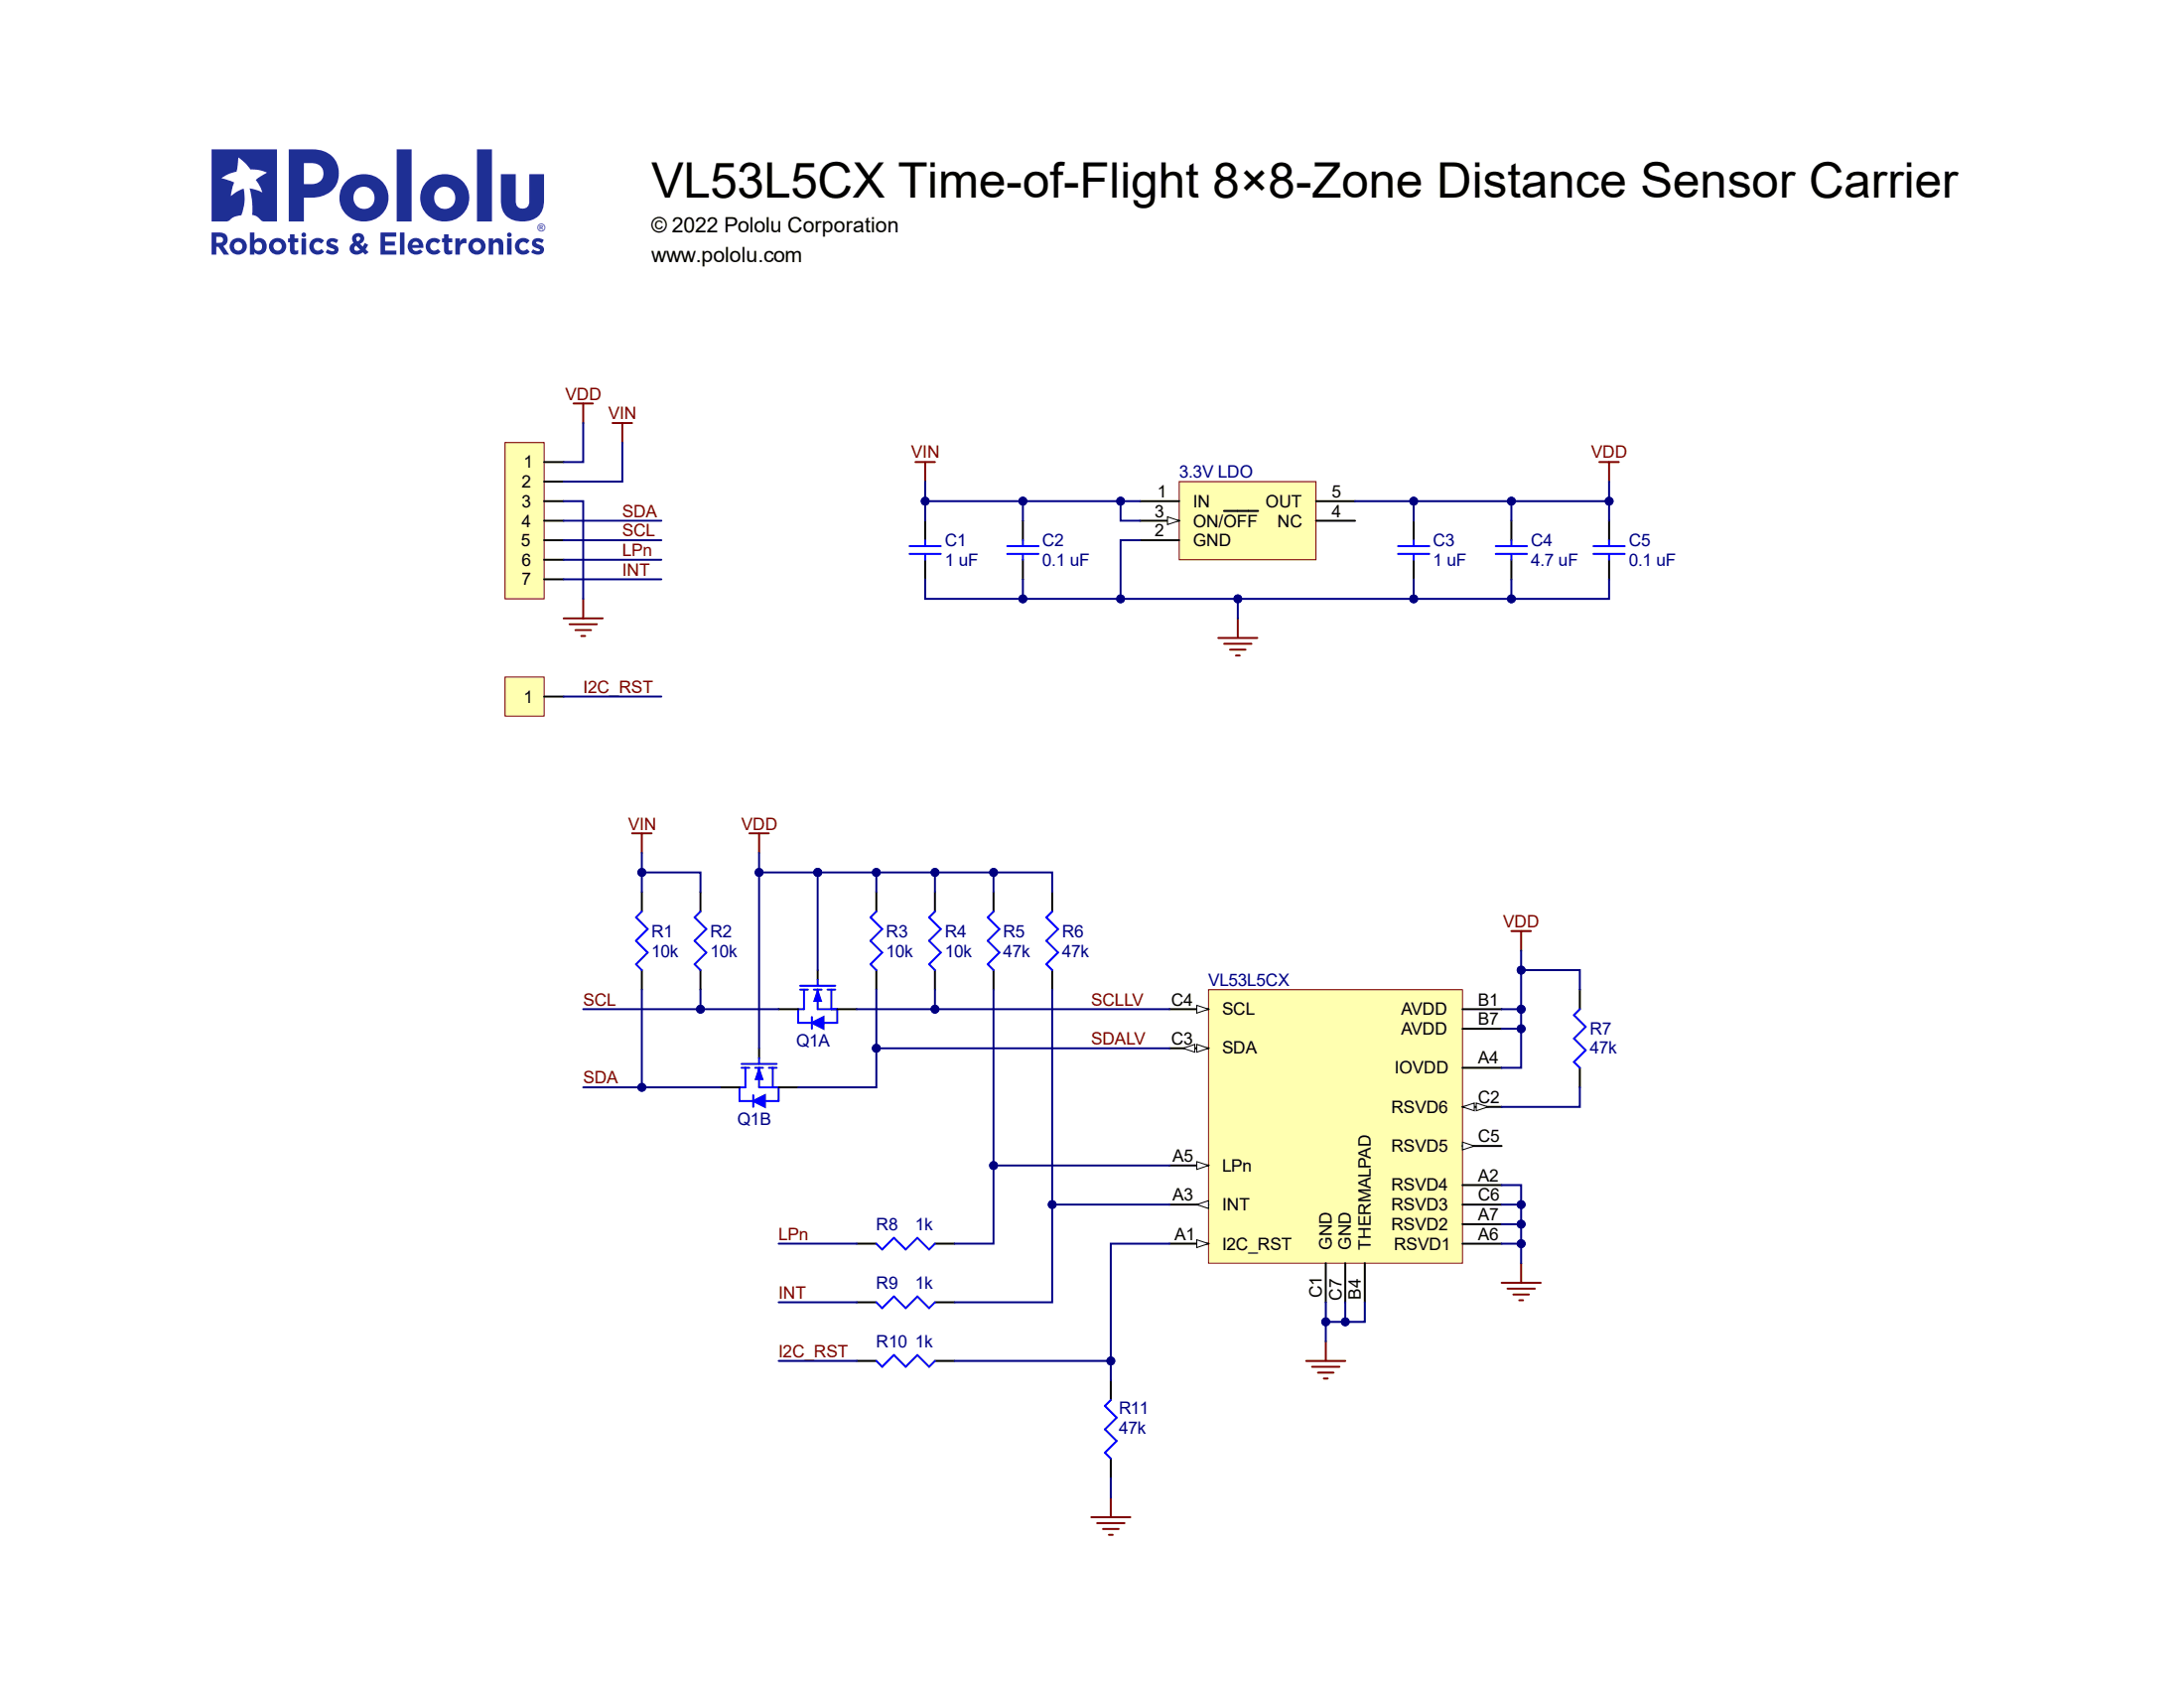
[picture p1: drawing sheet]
<svg xmlns="http://www.w3.org/2000/svg" width="279mm" height="216mm" viewBox="0 0 279 216" stroke-linecap="round" stroke-linejoin="round" font-family="sans-serif">
<path d="M154.6 126.6h32.5v35h-32.5z" fill-rule="evenodd" fill="#ffffb0"/>
<path d="M154.6 126.6h32.5v35h-32.5z" fill="none" stroke="#800000" stroke-width=".13"/>
<path d="M149.6 154.1h5" fill="none" stroke="#000" stroke-width=".25"/>
<path d="M153.1 154.1l1.5-.5v1z" fill="#f8fcff"/>
<path d="M153.1 154.1l1.5-.5v1z" fill="none" stroke="#000" stroke-width=".13"/>
<path d="M187.1 136.6h5M149.6 159.1h5M187.1 154.1h5" fill="none" stroke="#000" stroke-width=".25"/>
<path d="M153.1 158.6l1.5 .5-1.5 .5z" fill="#f8fcff"/>
<path d="M153.1 158.6l1.5 .5-1.5 .5z" fill="none" stroke="#000" stroke-width=".13"/>
<path d="M149.6 129.1h5" fill="none" stroke="#000" stroke-width=".25"/>
<path d="M153.1 128.6l1.5 .5-1.5 .5z" fill="#f8fcff"/>
<path d="M153.1 128.6l1.5 .5-1.5 .5z" fill="none" stroke="#000" stroke-width=".13"/>
<path d="M149.6 134.1h5" fill="none" stroke="#000" stroke-width=".25"/>
<path d="M153.1 133.6l1.5 .5-1.5 .5z" fill="#f8fcff"/>
<path d="M153.1 133.6l1.5 .5-1.5 .5z" fill="none" stroke="#000" stroke-width=".13"/>
<path d="M151.4 134.1l1.5-.5v1z" fill="#f8fcff"/>
<path d="M151.4 134.1l1.5-.5v1z" fill="none" stroke="#000" stroke-width=".13"/>
<path d="M187.1 131.6h5M187.1 129.1h5M187.1 151.6h5M187.1 156.6h5M187.1 146.6h5" fill="none" stroke="#000" stroke-width=".25"/>
<path d="M187.1 146.1l1.5 .5-1.5 .5z" fill="#f8fcff"/>
<path d="M187.1 146.1l1.5 .5-1.5 .5z" fill="none" stroke="#000" stroke-width=".13"/>
<path d="M187.1 141.6h5" fill="none" stroke="#000" stroke-width=".25"/>
<path d="M187.1 141.6l1.5-.5v1z" fill="#f8fcff"/>
<path d="M187.1 141.6l1.5-.5v1z" fill="none" stroke="#000" stroke-width=".13"/>
<path d="M188.9 141.1l1.5 .5-1.5 .5z" fill="#f8fcff"/>
<path d="M188.9 141.1l1.5 .5-1.5 .5z" fill="none" stroke="#000" stroke-width=".13"/>
<path d="M149.6 149.1h5" fill="none" stroke="#000" stroke-width=".25"/>
<path d="M153.1 148.6l1.5 .5-1.5 .5z" fill="#f8fcff"/>
<path d="M153.1 148.6l1.5 .5-1.5 .5z" fill="none" stroke="#000" stroke-width=".13"/>
<path d="M202.1 126.6v2.5M202.1 136.6v2.5M187.1 159.1h5M169.6 161.6v5M172.1 161.6v5M174.6 161.6v5" fill="none" stroke="#000" stroke-width=".25"/>
<path d="M193.4 119.1h2.5M194.6 119.1v2.5M167.1 174.1h5M167.9 174.8h3.5M168.6 175.6h2M169.4 176.3h.5M169.6 171.6v2.5M192.1 164.1h5M192.9 164.8h3.5M193.6 165.6h2M194.4 166.3h.5M194.6 161.6v2.5" fill="none" stroke="#800000" stroke-width=".25"/>
<path d="M202.1 129.1l-.7 .7 1.5 1.5-1.5 1.5 1.5 1.5-1.5 1.5 .7 .8" fill="none" stroke="#00f" stroke-width=".25"/>
<path d="M150.9 61.6h17.5v10h-17.5z" fill-rule="evenodd" fill="#ffffb0"/>
<path d="M150.9 61.6h17.5v10h-17.5z" fill="none" stroke="#800000" stroke-width=".13"/>
<path d="M145.9 64.1h5M145.9 66.6h5" fill="none" stroke="#000" stroke-width=".25"/>
<path d="M149.4 66.1l1.5 .5-1.5 .5z" fill="#f8fcff"/>
<path d="M149.4 66.1l1.5 .5-1.5 .5z" fill="none" stroke="#000" stroke-width=".13"/>
<g fill="none" stroke="#000" stroke-width=".25">
<path d="M118.4 66.6v2.5M118.4 71.6v2.5M130.9 66.6v2.5M130.9 71.6v2.5M145.9 69.1h5M156.6 65.3h4.4M168.4 64.1h5M168.4 66.6h5M180.9 66.6v2.5M180.9 71.6v2.5M193.4 66.6v2.5M193.4 71.6v2.5"/>
<path d="M205.9 66.6v2.5M205.9 71.6v2.5M104.6 124.1v1.2"/>
</g>
<path d="M117.1 59.1h2.5M118.4 59.1v2.5M204.6 59.1h2.5M205.9 59.1v2.5M158.4 79.1v2.5M155.9 81.6h5M156.6 82.3h3.5M157.4 83.1h2M158.1 83.8h.5" fill="none" stroke="#800000" stroke-width=".25"/>
<g fill="none" stroke="#00f" stroke-width=".25">
<path d="M116.4 69.8h4M116.4 70.8h4M118.4 69.1v.7M118.4 70.8v.8M128.9 69.8h4M128.9 70.8h4M130.9 69.1v.7M130.9 70.8v.8M178.9 69.9h4M178.9 70.8h4M180.9 69.1v.8M180.9 70.8v.8"/>
<path d="M191.4 69.9h3.9M191.4 70.8h3.9M193.4 69.1v.8M193.4 70.8v.8M203.9 69.9h3.9M203.9 70.8h3.9M205.9 69.1v.8M205.9 70.8v.8M102.4 126.1h4.5M102.4 126.6h1M102.9 126.6v2.5h-.8M104.1 126.6h1"/>
<path d="M104.6 125.3v.8M104.6 126.6v2.5M105.9 126.6h1M106.4 126.6v2.5"/>
</g>
<path d="M104.6 126.6l.5 1.5h-1z" fill="#00f"/>
<path d="M104.6 126.6l.5 1.5h-1z" fill="none" stroke="#00f" stroke-width=".13"/>
<path d="M104.6 129.1h2.5" fill="none" stroke="#00f" stroke-width=".25"/>
<path d="M103.9 130.8l1.5-.7v1.5z" fill="#00f"/>
<path d="M94.9 136.1h4.5M94.9 136.6h1M95.4 136.6v2.5h-.8M96.6 136.6h1M97.1 135.3v.8M97.1 136.6v2.5M98.4 136.6h1M98.9 136.6v2.5M102.1 129.1v1.7h1.8M103.9 130.8l1.5-.7v1.5zM103.9 130.1v1.5M107.1 129.1v1.7h-1.7" fill="none" stroke="#00f" stroke-width=".25"/>
<path d="M97.1 134.1v1.2M99.6 129.1h2.5M107.1 129.1h2.5" fill="none" stroke="#000" stroke-width=".25"/>
<path d="M97.1 136.6l.5 1.5h-1z" fill="#00f"/>
<path d="M97.1 136.6l.5 1.5h-1z" fill="none" stroke="#00f" stroke-width=".13"/>
<path d="M97.1 139.1h2.5" fill="none" stroke="#00f" stroke-width=".25"/>
<path d="M96.4 140.8l1.5-.7v1.5z" fill="#00f"/>
<g fill="none" stroke="#00f" stroke-width=".25">
<path d="M82.1 116.6l-.7 .7 1.5 1.5-1.5 1.5 1.5 1.5-1.5 1.5 .7 .8M89.6 116.6l-.7 .7 1.5 1.5-1.5 1.5 1.5 1.5-1.5 1.5 .7 .8M112.1 116.6l-.7 .7 1.5 1.5-1.5 1.5 1.5 1.5-1.5 1.5 .7 .8M119.6 116.6l-.7 .7 1.5 1.5-1.5 1.5 1.5 1.5-1.5 1.5 .7 .8M127.1 116.6l-.7 .7 1.5 1.5-1.5 1.5 1.5 1.5-1.5 1.5 .7 .8M134.6 116.6l-.7 .7 1.5 1.5-1.5 1.5 1.5 1.5-1.5 1.5 .7 .8M94.6 139.1v1.7h1.8M99.6 139.1v1.7h-1.7M96.4 140.8l1.5-.7v1.5zM96.4 140.1v1.5M112.1 159.1l.8 .7 1.5-1.5 1.5 1.5 1.5-1.5 1.5 1.5 .7-.7M112.1 166.6l.8 .7 1.5-1.5 1.5 1.5 1.5-1.5 1.5 1.5 .7-.7"/>
<path d="M112.1 174.1l.8 .7 1.5-1.5 1.5 1.5 1.5-1.5 1.5 1.5 .7-.7M142.1 179.1l-.7 .7 1.5 1.5-1.5 1.5 1.5 1.5-1.5 1.5 .7 .8"/>
</g>
<g fill="none" stroke="#000" stroke-width=".25">
<path d="M82.1 114.1v2.5M89.6 114.1v2.5M112.1 114.1v2.5M119.6 114.1v2.5M127.1 114.1v2.5M134.6 114.1v2.5M82.1 124.1v2.5M89.6 124.1v2.5M92.1 139.1h2.5M99.6 139.1h2.5M112.1 124.1v2.5M119.6 124.1v2.5"/>
<path d="M127.1 124.1v2.5M134.6 124.1v2.5M109.6 159.1h2.5M119.6 159.1h2.5M109.6 166.6h2.5M109.6 174.1h2.5M119.6 166.6h2.5M119.6 174.1h2.5M142.1 176.6v2.5M142.1 186.6v2.5"/>
</g>
<path d="M80.9 106.6h2.5M82.1 106.6v2.5M95.9 106.6h2.5M97.1 106.6v2.5M139.6 194.1h5M140.4 194.8h3.5M141.1 195.6h2M141.9 196.3h.5M142.1 191.6v2.5" fill="none" stroke="#800000" stroke-width=".25"/>
<path d="M64.6 56.6h5v20h-5z" fill-rule="evenodd" fill="#ffffb0"/>
<path d="M64.6 56.6h5v20h-5z" fill="none" stroke="#800000" stroke-width=".13"/>
<path d="M69.6 59.1h2.5M69.6 61.6h2.5M69.6 66.6h2.5M69.6 64.1h2.5M69.6 69.1h2.5M69.6 71.6h2.5M69.6 74.1h2.5" fill="none" stroke="#000" stroke-width=".25"/>
<path d="M73.4 51.6h2.5M74.6 51.6v2.5M78.4 54.1h2.5M79.6 54.1v2.5M72.1 79.1h5M72.9 79.8h3.5M74.6 76.6v2.5M73.6 80.6h2M74.4 81.3h.5" fill="none" stroke="#800000" stroke-width=".25"/>
<path d="M64.6 86.6h5v5h-5z" fill-rule="evenodd" fill="#ffffb0"/>
<path d="M64.6 86.6h5v5h-5z" fill="none" stroke="#800000" stroke-width=".13"/>
<path d="M69.6 89.1h2.5" fill="none" stroke="#000" stroke-width=".25"/>
<path d="M172.1 166.6v2.5" fill="none" stroke="#000080" stroke-width=".25"/>
<circle cx="172.1" cy="169.1" r=".5" fill="#000080"/>
<circle cx="172.1" cy="169.1" r=".5" fill="none" stroke="#000080" stroke-width=".13"/>
<path d="M169.6 169.1v2.5" fill="none" stroke="#000080" stroke-width=".25"/>
<circle cx="169.6" cy="169.1" r=".5" fill="#000080"/>
<circle cx="169.6" cy="169.1" r=".5" fill="none" stroke="#000080" stroke-width=".13"/>
<path d="M192.1 156.6h2.5" fill="none" stroke="#000080" stroke-width=".25"/>
<circle cx="194.6" cy="156.6" r=".5" fill="#000080"/>
<circle cx="194.6" cy="156.6" r=".5" fill="none" stroke="#000080" stroke-width=".13"/>
<path d="M192.1 154.1h2.5" fill="none" stroke="#000080" stroke-width=".25"/>
<circle cx="194.6" cy="154.1" r=".5" fill="#000080"/>
<circle cx="194.6" cy="154.1" r=".5" fill="none" stroke="#000080" stroke-width=".13"/>
<path d="M192.1 159.1h2.5v2.5" fill="none" stroke="#000080" stroke-width=".25"/>
<circle cx="194.6" cy="159.1" r=".5" fill="#000080"/>
<circle cx="194.6" cy="159.1" r=".5" fill="none" stroke="#000080" stroke-width=".13"/>
<path d="M194.6 121.6v7.5h-2.5M202.1 139.1v2.5h-10" fill="none" stroke="#000080" stroke-width=".25"/>
<circle cx="194.6" cy="129.1" r=".5" fill="#000080"/>
<circle cx="194.6" cy="129.1" r=".5" fill="none" stroke="#000080" stroke-width=".13"/>
<circle cx="194.6" cy="124.1" r=".5" fill="#000080"/>
<circle cx="194.6" cy="124.1" r=".5" fill="none" stroke="#000080" stroke-width=".13"/>
<path d="M194.6 129.1v2.5h-2.5" fill="none" stroke="#000080" stroke-width=".25"/>
<circle cx="194.6" cy="131.6" r=".5" fill="#000080"/>
<circle cx="194.6" cy="131.6" r=".5" fill="none" stroke="#000080" stroke-width=".13"/>
<circle cx="194.6" cy="129.1" r=".5" fill="#000080"/>
<circle cx="194.6" cy="129.1" r=".5" fill="none" stroke="#000080" stroke-width=".13"/>
<path d="M194.6 131.6v5h-2.5" fill="none" stroke="#000080" stroke-width=".25"/>
<circle cx="194.6" cy="131.6" r=".5" fill="#000080"/>
<circle cx="194.6" cy="131.6" r=".5" fill="none" stroke="#000080" stroke-width=".13"/>
<path d="M145.9 64.1h-2.5v2.5h2.5" fill="none" stroke="#000080" stroke-width=".25"/>
<circle cx="143.4" cy="64.1" r=".5" fill="#000080"/>
<circle cx="143.4" cy="64.1" r=".5" fill="none" stroke="#000080" stroke-width=".13"/>
<path d="M143.4 64.1h-12.5v2.5" fill="none" stroke="#000080" stroke-width=".25"/>
<circle cx="143.4" cy="64.1" r=".5" fill="#000080"/>
<circle cx="143.4" cy="64.1" r=".5" fill="none" stroke="#000080" stroke-width=".13"/>
<circle cx="130.9" cy="64.1" r=".5" fill="#000080"/>
<circle cx="130.9" cy="64.1" r=".5" fill="none" stroke="#000080" stroke-width=".13"/>
<path d="M130.9 64.1h-12.5v2.5" fill="none" stroke="#000080" stroke-width=".25"/>
<circle cx="130.9" cy="64.1" r=".5" fill="#000080"/>
<circle cx="130.9" cy="64.1" r=".5" fill="none" stroke="#000080" stroke-width=".13"/>
<circle cx="118.4" cy="64.1" r=".5" fill="#000080"/>
<circle cx="118.4" cy="64.1" r=".5" fill="none" stroke="#000080" stroke-width=".13"/>
<path d="M118.4 61.6v2.5" fill="none" stroke="#000080" stroke-width=".25"/>
<circle cx="118.4" cy="64.1" r=".5" fill="#000080"/>
<circle cx="118.4" cy="64.1" r=".5" fill="none" stroke="#000080" stroke-width=".13"/>
<path d="M118.4 74.1v2.5h12.5v-2.5" fill="none" stroke="#000080" stroke-width=".25"/>
<circle cx="130.9" cy="76.6" r=".5" fill="#000080"/>
<circle cx="130.9" cy="76.6" r=".5" fill="none" stroke="#000080" stroke-width=".13"/>
<path d="M145.9 69.1h-2.5v7.5h-12.5" fill="none" stroke="#000080" stroke-width=".25"/>
<circle cx="130.9" cy="76.6" r=".5" fill="#000080"/>
<circle cx="130.9" cy="76.6" r=".5" fill="none" stroke="#000080" stroke-width=".13"/>
<circle cx="143.4" cy="76.6" r=".5" fill="#000080"/>
<circle cx="143.4" cy="76.6" r=".5" fill="none" stroke="#000080" stroke-width=".13"/>
<path d="M158.4 76.6v2.5" fill="none" stroke="#000080" stroke-width=".25"/>
<circle cx="158.4" cy="76.6" r=".5" fill="#000080"/>
<circle cx="158.4" cy="76.6" r=".5" fill="none" stroke="#000080" stroke-width=".13"/>
<path d="M180.9 64.1v2.5" fill="none" stroke="#000080" stroke-width=".25"/>
<circle cx="180.9" cy="64.1" r=".5" fill="#000080"/>
<circle cx="180.9" cy="64.1" r=".5" fill="none" stroke="#000080" stroke-width=".13"/>
<path d="M193.4 64.1v2.5" fill="none" stroke="#000080" stroke-width=".25"/>
<circle cx="193.4" cy="64.1" r=".5" fill="#000080"/>
<circle cx="193.4" cy="64.1" r=".5" fill="none" stroke="#000080" stroke-width=".13"/>
<path d="M205.9 61.6v5" fill="none" stroke="#000080" stroke-width=".25"/>
<circle cx="205.9" cy="64.1" r=".5" fill="#000080"/>
<circle cx="205.9" cy="64.1" r=".5" fill="none" stroke="#000080" stroke-width=".13"/>
<path d="M180.9 74.1v2.5h-37.5" fill="none" stroke="#000080" stroke-width=".25"/>
<circle cx="180.9" cy="76.6" r=".5" fill="#000080"/>
<circle cx="180.9" cy="76.6" r=".5" fill="none" stroke="#000080" stroke-width=".13"/>
<circle cx="158.4" cy="76.6" r=".5" fill="#000080"/>
<circle cx="158.4" cy="76.6" r=".5" fill="none" stroke="#000080" stroke-width=".13"/>
<circle cx="143.4" cy="76.6" r=".5" fill="#000080"/>
<circle cx="143.4" cy="76.6" r=".5" fill="none" stroke="#000080" stroke-width=".13"/>
<path d="M205.9 74.1v2.5h-25" fill="none" stroke="#000080" stroke-width=".25"/>
<circle cx="193.4" cy="76.6" r=".5" fill="#000080"/>
<circle cx="193.4" cy="76.6" r=".5" fill="none" stroke="#000080" stroke-width=".13"/>
<circle cx="180.9" cy="76.6" r=".5" fill="#000080"/>
<circle cx="180.9" cy="76.6" r=".5" fill="none" stroke="#000080" stroke-width=".13"/>
<path d="M193.4 74.1v2.5" fill="none" stroke="#000080" stroke-width=".25"/>
<circle cx="193.4" cy="76.6" r=".5" fill="#000080"/>
<circle cx="193.4" cy="76.6" r=".5" fill="none" stroke="#000080" stroke-width=".13"/>
<path d="M173.4 64.1h32.5" fill="none" stroke="#000080" stroke-width=".25"/>
<circle cx="180.9" cy="64.1" r=".5" fill="#000080"/>
<circle cx="180.9" cy="64.1" r=".5" fill="none" stroke="#000080" stroke-width=".13"/>
<circle cx="193.4" cy="64.1" r=".5" fill="#000080"/>
<circle cx="193.4" cy="64.1" r=".5" fill="none" stroke="#000080" stroke-width=".13"/>
<circle cx="205.9" cy="64.1" r=".5" fill="#000080"/>
<circle cx="205.9" cy="64.1" r=".5" fill="none" stroke="#000080" stroke-width=".13"/>
<path d="M97.1 109.1v2.5h7.5" fill="none" stroke="#000080" stroke-width=".25"/>
<circle cx="97.1" cy="111.6" r=".5" fill="#000080"/>
<circle cx="97.1" cy="111.6" r=".5" fill="none" stroke="#000080" stroke-width=".13"/>
<circle cx="104.6" cy="111.6" r=".5" fill="#000080"/>
<circle cx="104.6" cy="111.6" r=".5" fill="none" stroke="#000080" stroke-width=".13"/>
<path d="M89.6 126.6v2.5" fill="none" stroke="#000080" stroke-width=".25"/>
<circle cx="89.6" cy="129.1" r=".5" fill="#000080"/>
<circle cx="89.6" cy="129.1" r=".5" fill="none" stroke="#000080" stroke-width=".13"/>
<path d="M119.6 126.6v2.5" fill="none" stroke="#000080" stroke-width=".25"/>
<circle cx="119.6" cy="129.1" r=".5" fill="#000080"/>
<circle cx="119.6" cy="129.1" r=".5" fill="none" stroke="#000080" stroke-width=".13"/>
<path d="M112.1 126.6v7.5" fill="none" stroke="#000080" stroke-width=".25"/>
<circle cx="112.1" cy="134.1" r=".5" fill="#000080"/>
<circle cx="112.1" cy="134.1" r=".5" fill="none" stroke="#000080" stroke-width=".13"/>
<path d="M112.1 111.6v2.5" fill="none" stroke="#000080" stroke-width=".25"/>
<circle cx="112.1" cy="111.6" r=".5" fill="#000080"/>
<circle cx="112.1" cy="111.6" r=".5" fill="none" stroke="#000080" stroke-width=".13"/>
<path d="M149.6 134.1h-37.5v5h-10" fill="none" stroke="#000080" stroke-width=".25"/>
<circle cx="112.1" cy="134.1" r=".5" fill="#000080"/>
<circle cx="112.1" cy="134.1" r=".5" fill="none" stroke="#000080" stroke-width=".13"/>
<path d="M104.6 111.6v12.5" fill="none" stroke="#000080" stroke-width=".25"/>
<circle cx="104.6" cy="111.6" r=".5" fill="#000080"/>
<circle cx="104.6" cy="111.6" r=".5" fill="none" stroke="#000080" stroke-width=".13"/>
<path d="M97.1 111.6v22.5" fill="none" stroke="#000080" stroke-width=".25"/>
<circle cx="97.1" cy="111.6" r=".5" fill="#000080"/>
<circle cx="97.1" cy="111.6" r=".5" fill="none" stroke="#000080" stroke-width=".13"/>
<path d="M82.1 109.1v2.5h7.5v2.5" fill="none" stroke="#000080" stroke-width=".25"/>
<circle cx="82.1" cy="111.6" r=".5" fill="#000080"/>
<circle cx="82.1" cy="111.6" r=".5" fill="none" stroke="#000080" stroke-width=".13"/>
<path d="M82.1 126.6v12.5" fill="none" stroke="#000080" stroke-width=".25"/>
<circle cx="82.1" cy="139.1" r=".5" fill="#000080"/>
<circle cx="82.1" cy="139.1" r=".5" fill="none" stroke="#000080" stroke-width=".13"/>
<path d="M82.1 111.6v2.5" fill="none" stroke="#000080" stroke-width=".25"/>
<circle cx="82.1" cy="111.6" r=".5" fill="#000080"/>
<circle cx="82.1" cy="111.6" r=".5" fill="none" stroke="#000080" stroke-width=".13"/>
<path d="M74.6 139.1h17.5" fill="none" stroke="#000080" stroke-width=".25"/>
<circle cx="82.1" cy="139.1" r=".5" fill="#000080"/>
<circle cx="82.1" cy="139.1" r=".5" fill="none" stroke="#000080" stroke-width=".13"/>
<path d="M74.6 129.1h25" fill="none" stroke="#000080" stroke-width=".25"/>
<circle cx="89.6" cy="129.1" r=".5" fill="#000080"/>
<circle cx="89.6" cy="129.1" r=".5" fill="none" stroke="#000080" stroke-width=".13"/>
<path d="M104.6 111.6h15v2.5" fill="none" stroke="#000080" stroke-width=".25"/>
<circle cx="104.6" cy="111.6" r=".5" fill="#000080"/>
<circle cx="104.6" cy="111.6" r=".5" fill="none" stroke="#000080" stroke-width=".13"/>
<circle cx="112.1" cy="111.6" r=".5" fill="#000080"/>
<circle cx="112.1" cy="111.6" r=".5" fill="none" stroke="#000080" stroke-width=".13"/>
<circle cx="119.6" cy="111.6" r=".5" fill="#000080"/>
<circle cx="119.6" cy="111.6" r=".5" fill="none" stroke="#000080" stroke-width=".13"/>
<path d="M109.6 129.1h40" fill="none" stroke="#000080" stroke-width=".25"/>
<circle cx="119.6" cy="129.1" r=".5" fill="#000080"/>
<circle cx="119.6" cy="129.1" r=".5" fill="none" stroke="#000080" stroke-width=".13"/>
<path d="M169.6 166.6v2.5h5v-2.5" fill="none" stroke="#000080" stroke-width=".25"/>
<circle cx="169.6" cy="169.1" r=".5" fill="#000080"/>
<circle cx="169.6" cy="169.1" r=".5" fill="none" stroke="#000080" stroke-width=".13"/>
<circle cx="172.1" cy="169.1" r=".5" fill="#000080"/>
<circle cx="172.1" cy="169.1" r=".5" fill="none" stroke="#000080" stroke-width=".13"/>
<path d="M192.1 151.6h2.5v7.5" fill="none" stroke="#000080" stroke-width=".25"/>
<circle cx="194.6" cy="159.1" r=".5" fill="#000080"/>
<circle cx="194.6" cy="159.1" r=".5" fill="none" stroke="#000080" stroke-width=".13"/>
<circle cx="194.6" cy="156.6" r=".5" fill="#000080"/>
<circle cx="194.6" cy="156.6" r=".5" fill="none" stroke="#000080" stroke-width=".13"/>
<circle cx="194.6" cy="154.1" r=".5" fill="#000080"/>
<circle cx="194.6" cy="154.1" r=".5" fill="none" stroke="#000080" stroke-width=".13"/>
<path d="M119.6 111.6h7.5v2.5" fill="none" stroke="#000080" stroke-width=".25"/>
<circle cx="119.6" cy="111.6" r=".5" fill="#000080"/>
<circle cx="119.6" cy="111.6" r=".5" fill="none" stroke="#000080" stroke-width=".13"/>
<circle cx="127.1" cy="111.6" r=".5" fill="#000080"/>
<circle cx="127.1" cy="111.6" r=".5" fill="none" stroke="#000080" stroke-width=".13"/>
<path d="M127.1 111.6h7.5v2.5" fill="none" stroke="#000080" stroke-width=".25"/>
<circle cx="127.1" cy="111.6" r=".5" fill="#000080"/>
<circle cx="127.1" cy="111.6" r=".5" fill="none" stroke="#000080" stroke-width=".13"/>
<path d="M134.6 126.6v27.5" fill="none" stroke="#000080" stroke-width=".25"/>
<circle cx="134.6" cy="154.1" r=".5" fill="#000080"/>
<circle cx="134.6" cy="154.1" r=".5" fill="none" stroke="#000080" stroke-width=".13"/>
<path d="M127.1 126.6v22.5" fill="none" stroke="#000080" stroke-width=".25"/>
<circle cx="127.1" cy="149.1" r=".5" fill="#000080"/>
<circle cx="127.1" cy="149.1" r=".5" fill="none" stroke="#000080" stroke-width=".13"/>
<path d="M99.6 159.1h10M149.6 149.1h-22.5v10h-5M99.6 166.6h10M99.6 174.1h10" fill="none" stroke="#000080" stroke-width=".25"/>
<circle cx="127.1" cy="149.1" r=".5" fill="#000080"/>
<circle cx="127.1" cy="149.1" r=".5" fill="none" stroke="#000080" stroke-width=".13"/>
<path d="M149.6 154.1h-15v12.5h-12.5" fill="none" stroke="#000080" stroke-width=".25"/>
<circle cx="134.6" cy="154.1" r=".5" fill="#000080"/>
<circle cx="134.6" cy="154.1" r=".5" fill="none" stroke="#000080" stroke-width=".13"/>
<path d="M122.1 174.1h20" fill="none" stroke="#000080" stroke-width=".25"/>
<circle cx="142.1" cy="174.1" r=".5" fill="#000080"/>
<circle cx="142.1" cy="174.1" r=".5" fill="none" stroke="#000080" stroke-width=".13"/>
<path d="M74.6 54.1v5h-2.5M79.6 56.6v5h-7.5M72.1 64.1h2.5v12.5M72.1 66.6h12.5M72.1 69.1h12.5M72.1 71.6h12.5M72.1 74.1h12.5M72.1 89.1h12.5M149.6 159.1h-7.5v17.5" fill="none" stroke="#000080" stroke-width=".25"/>
<circle cx="142.1" cy="174.1" r=".5" fill="#000080"/>
<circle cx="142.1" cy="174.1" r=".5" fill="none" stroke="#000080" stroke-width=".13"/>
<path d="M194.6 124.1h7.5v2.5M142.1 189.1v2.5" fill="none" stroke="#000080" stroke-width=".25"/>
<circle cx="194.6" cy="124.1" r=".5" fill="#000080"/>
<circle cx="194.6" cy="124.1" r=".5" fill="none" stroke="#000080" stroke-width=".13"/>
<text font-size="9.2" fill="#1e2f94" x="27.1" y="28.3">R</text>
<text font-size="6.3" x="83.3" y="25.3">VL53L5CX Time-of-Flight 8×8-Zone Distance Sensor Carrier</text>
<g font-size="2.7">
<text x="83.3" y="29.8">© 2022 Pololu Corporation</text>
<text x="83.3" y="33.6">www.pololu.com</text>
</g>
<g font-size="2.2" fill="#800000">
<text x="72.3" y="51.2">VDD</text>
<text x="77.8" y="53.6">VIN</text>
<text x="116.6" y="58.6">VIN</text>
<text x="203.5" y="58.6">VDD</text>
<text x="79.6" y="66.1">SDA</text>
<text x="79.6" y="68.6">SCL</text>
<text x="79.6" y="71.1">LPn</text>
<text x="79.6" y="73.7">INT</text>
<text x="74.6" y="88.6">I2C_RST</text>
<text x="80.4" y="106.1">VIN</text>
<text x="94.8" y="106.1">VDD</text>
<text x="192.3" y="118.6">VDD</text>
<text x="74.6" y="128.6">SCL</text>
<text x="139.6" y="128.6">SCLLV</text>
<text x="139.6" y="133.6">SDALV</text>
<text x="74.6" y="138.6">SDA</text>
<text x="99.6" y="158.6">LPn</text>
<text x="99.6" y="166.1">INT</text>
<text x="99.6" y="173.5">I2C_RST</text>
</g>
<g font-size="2.2">
<text x="67" y="59.9">1</text>
<text x="66.7" y="62.4">2</text>
<text x="66.7" y="64.9">3</text>
<text x="148" y="63.6">1</text>
<text x="152.6" y="64.9">IN</text>
<text x="161.9" y="64.9">OUT</text>
<text x="170.4" y="63.6">5</text>
<text x="66.7" y="69.9">5</text>
<text x="66.7" y="67.4">4</text>
<text x="147.7" y="66.1">3</text>
<text x="147.7" y="68.6">2</text>
<text x="152.6" y="67.4">ON/OFF</text>
<text x="152.6" y="69.9">GND</text>
<text x="163.4" y="67.4">NC</text>
<text x="170.4" y="66.1">4</text>
<text x="66.7" y="72.4">6</text>
<text x="66.7" y="74.8">7</text>
<text x="67" y="89.9">1</text>
<text x="149.8" y="128.6">C4</text>
<text x="156.3" y="129.8">SCL</text>
<text x="179.3" y="129.8">AVDD</text>
<text x="189.1" y="131.1">B7</text>
<text x="189.1" y="128.6">B1</text>
<text x="149.8" y="133.6">C3</text>
<text x="156.3" y="134.8">SDA</text>
<text x="178.4" y="137.3">IOVDD</text>
<text x="179.3" y="132.4">AVDD</text>
<text x="189.1" y="136.1">A4</text>
<text x="178" y="142.3">RSVD6</text>
<text x="189.1" y="141.1">C2</text>
<text x="150" y="148.6">A5</text>
<text x="156.3" y="149.9">LPn</text>
<text x="178" y="147.3">RSVD5</text>
<text x="189.1" y="146.1">C5</text>
<text x="150" y="153.6">A3</text>
<text x="156.3" y="154.9">INT</text>
<text x="178" y="154.9">RSVD3</text>
<text x="178" y="152.3">RSVD4</text>
<text x="189.1" y="153.6">C6</text>
<text x="189.1" y="151.1">A2</text>
<text x="150.2" y="158.6">A1</text>
<text x="156.3" y="159.8">I2C_RST</text>
<text x="170.4" y="159.8" transform="rotate(-90 170.4 159.8)">GND</text>
<text x="172.8" y="159.8" transform="rotate(-90 172.8 159.8)">GND</text>
<text x="175.4" y="159.8" transform="rotate(-90 175.4 159.8)">THERMALPAD</text>
<text x="178" y="157.3">RSVD2</text>
<text x="178.3" y="159.8">RSVD1</text>
<text x="189.1" y="156.1">A7</text>
<text x="189.1" y="158.6">A6</text>
<text x="169.1" y="166" transform="rotate(-90 169.1 166)">C1</text>
<text x="171.7" y="166.4" transform="rotate(-90 171.7 166.4)">C7</text>
<text x="174.1" y="166.2" transform="rotate(-90 174.1 166.2)">B4</text>
</g>
<g font-size="2.2" fill="#000080">
<text x="150.8" y="61.1">3.3V LDO</text>
<text x="120.9" y="69.9">C1</text>
<text x="133.3" y="69.9">C2</text>
<text x="183.3" y="69.9">C3</text>
<text x="195.8" y="69.9">C4</text>
<text x="208.4" y="69.9">C5</text>
<text x="120.9" y="72.4">1 uF</text>
<text x="133.3" y="72.4">0.1 uF</text>
<text x="183.3" y="72.4">1 uF</text>
<text x="195.8" y="72.4">4.7 uF</text>
<text x="208.4" y="72.4">0.1 uF</text>
<text x="83.3" y="119.8">R1</text>
<text x="90.9" y="119.8">R2</text>
<text x="113.4" y="119.8">R3</text>
<text x="120.9" y="119.8">R4</text>
<text x="128.3" y="119.8">R5</text>
<text x="135.9" y="119.8">R6</text>
<text x="83.3" y="122.4">10k</text>
<text x="90.9" y="122.4">10k</text>
<text x="113.4" y="122.4">10k</text>
<text x="120.9" y="122.4">10k</text>
<text x="128.3" y="122.4">47k</text>
<text x="135.9" y="122.4">47k</text>
<text x="154.6" y="126.1">VL53L5CX</text>
<text x="101.9" y="133.9">Q1A</text>
<text x="203.4" y="134.8">47k</text>
<text x="203.4" y="132.4">R7</text>
<text x="94.3" y="143.9">Q1B</text>
<text x="112.1" y="157.3">R8</text>
<text x="117.1" y="157.3">1k</text>
<text x="112.1" y="164.8">R9</text>
<text x="117.1" y="164.8">1k</text>
<text x="112.1" y="172.4">R10</text>
<text x="117.1" y="172.4">1k</text>
<text x="143.1" y="183.4">47k</text>
<text x="143.1" y="180.8">R11</text>
</g>
<text font-size="1.4" fill="#1e2f94" x="68.8" y="29.6">®</text>
</svg>
